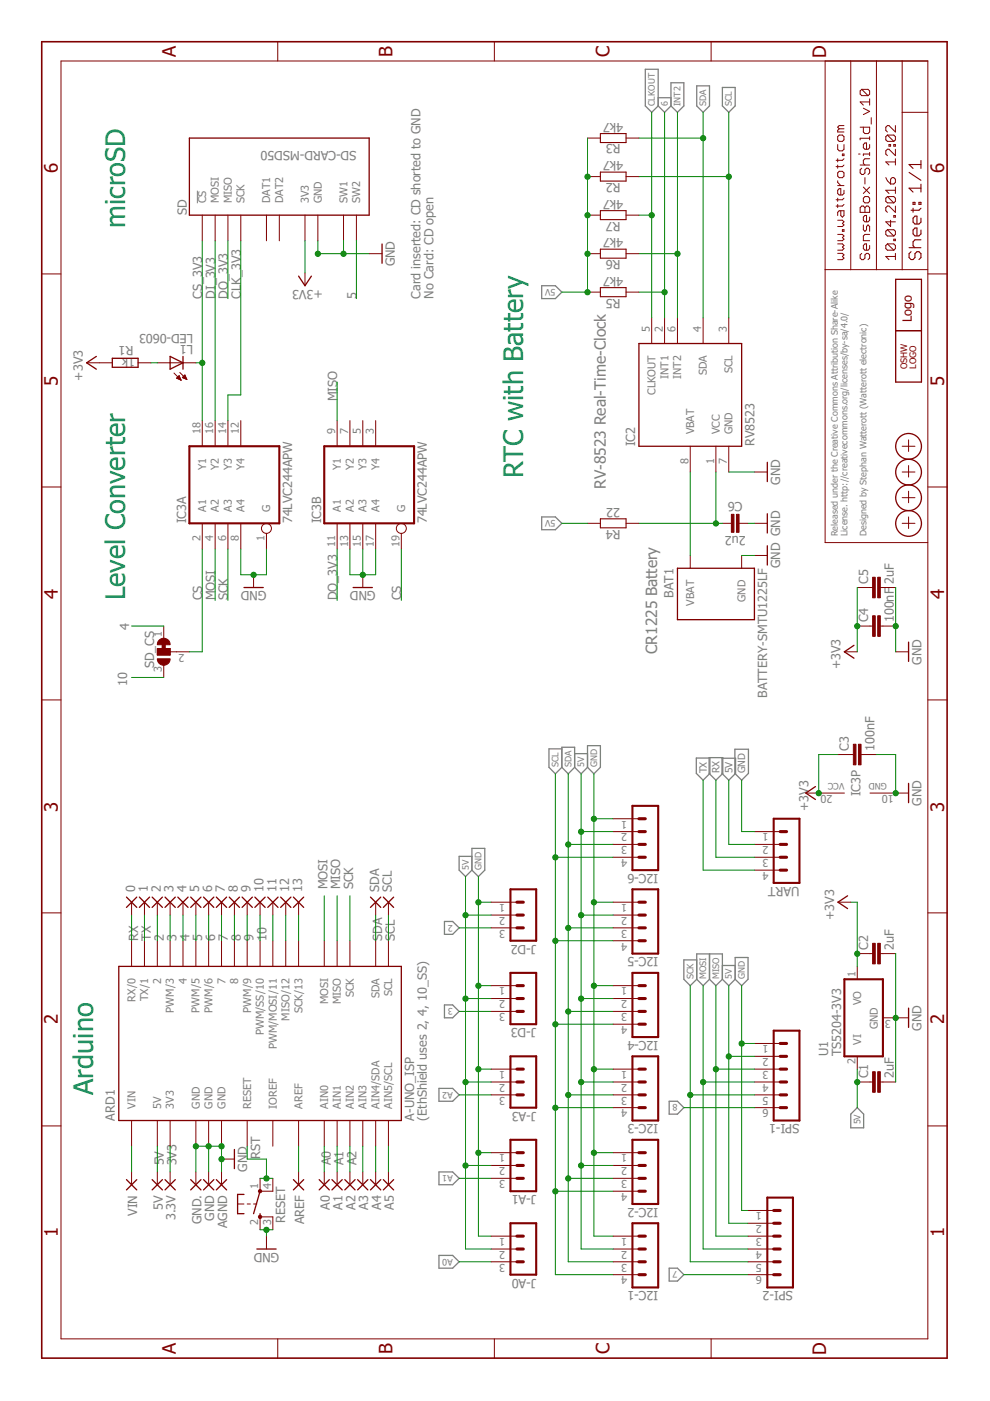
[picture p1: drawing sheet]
<svg xmlns="http://www.w3.org/2000/svg" width="210mm" height="297mm" viewBox="0 0 210 297" stroke-linecap="round" stroke-linejoin="round" font-family="sans-serif">
<path d="M41.8 40.4v2.7" fill="none" stroke="#808080" stroke-width=".21"/>
<g fill="none" stroke="#808080" stroke-width=".28">
<path d="M136.8 14.7h2.8v7.8l-1.4 1.3-1.4-1.3zM142.3 17.5h2.7v5l-1.4 1.3-1.3-1.3zM147.7 18.2h2.7v4.3l-1.3 1.3-1.4-1.3zM153.2 18.5h2.7v4l-1.4 1.3-1.3-1.3zM139.6 22.5l1.3 1.3 1.4-1.3M139.6 20.7h2.7M114.9 60.6h2.9l1.3 1.3-1.3 1.4h-2.9zM114.9 109.6h2.9l1.3 1.4-1.3 1.3h-2.9zM119.1 158.8h-2.7v3.9l1.4 1.4 1.3-1.4M121.8 159.8h2.8M124.6 158.1h2.7v4.6l-1.4 1.4-1.3-1.4zM155.8 158.9h2.9v5.1l-1.5 1.4-1.4-1.4z"/>
<path d="M100.1 179.9h2.7v4.6l-1.4 1.3-1.3-1.3zM119.1 162.7v-4.3h2.7v4.3M119.1 162.7l1.4 1.4 1.3-1.4M121.8 162.7l1.4 1.4 1.4-1.4M147.6 160.7h2.9v3.3l-1.4 1.4-1.5-1.4zM150.3 160.6h2.9v3.4l-1.4 1.4-1.5-1.4zM153.1 160.8h2.9v3.2l-1.5 1.4-1.4-1.4zM94.2 195.4h1.8l1.3 1.3-1.3 1.4h-1.8zM100.1 181.6h-2.8v2.9l1.4 1.3 1.4-1.3M94.2 213.1h1.8l1.3 1.3-1.3 1.4h-1.8zM147.7 207.6v-5.4h5.5v5.4M147.7 207.6l1.4 1.4 1.3-1.4"/>
<path d="M147.7 203.5h-2.7v4.1l1.3 1.4 1.4-1.4M150.4 202.2v5.4M150.4 207.6l1.4 1.4 1.4-1.4M153.2 207.6l1.3 1.4 1.4-1.4M153.2 204.7h2.7M155.9 203h2.7v4.6l-1.4 1.4-1.3-1.4zM93.1 230.8h2.9l1.3 1.3-1.3 1.4h-2.9zM141.9 233.5h1.7l1.4 1.3-1.4 1.4h-1.7zM181.8 234.8l1.3 1.4v2.9h-2.7v-2.9zM93.1 248.5h2.9l1.3 1.3-1.3 1.4h-2.9zM93.1 266.2h2.9l1.3 1.3-1.3 1.4h-2.9zM141.9 268.9h1.7l1.4 1.4-1.4 1.3h-1.7z"/>
</g>
<path d="M34.7 136v2.2" fill="none" stroke="#800000" stroke-width=".89"/>
<g fill="none" stroke="#800000" stroke-width=".44">
<path d="M40.2 94.6h19v16.4h-19zM68.7 94.6h19.1v16.4h-19.1zM134.1 170.9h5.5v13.6h-5.5zM164 173.6h5.5v13.6h-5.5zM108.2 188.6h5.5v10.9h-5.5zM134.1 188.6h5.5v13.6h-5.5zM108.2 206.3h5.5v10.8h-5.5zM134.1 206.3h5.5v13.6h-5.5zM164 218.5h5.5v19.1h-5.5zM179 207.6h8.2v16.4h-8.2zM108.2 224h5.5v10.8h-5.5zM134.1 224h5.5v13.6h-5.5z"/>
<path d="M108.2 259.4h5.5v10.9h-5.5zM108.2 241.7h5.5v10.9h-5.5zM134.1 259.4h5.5v13.6h-5.5zM134.1 241.7h5.5v13.6h-5.5zM162.7 253.9h5.4v19.1h-5.4z"/>
</g>
<g fill="none" stroke="#800000" stroke-width=".21">
<path d="M12.9 12.9h183.8v271h-183.8zM58.9 8.8v4.1M104.8 8.8v4.1M150.8 8.8v4.1M174.9 12.9v102.1h21.8M180.4 12.9v44.3M182.7 18.9l-.3 .4v.7l.3 .3h1.3M182.7 18.9h1.3l.4 .4v.7l-.4 .3M182.7 18.9l1.3 1.4M185.8 12.9v44.3M191.3 12.9v44.3M124.6 37.4h2.7"/>
<path d="M124.6 29.3h2.7M132.7 37.4h2.8M132.7 29.3h2.8M177.6 30.6v1l.3 .4h.7l.3-.4v-1M177.6 33.7v.6M177.6 35v.7M177.6 38.3v.4l.7 .6M177.6 39.3h1.3M177.9 28.6h.7l.3 .4v.7l-.3 .3h-.7l-.3-.3v-.7zM177.9 36.3h.7l.3 .4v.6l-.3 .4h-.7l-.3-.4v-.6zM177.9 27.3l-.3 .3v.4h1.3M177.9 27.3h1"/>
<path d="M178.6 32.7h.3v.3h-.3zM178.9 26.6h-1l-.3 .4 .3 .3M178.9 35l-.3 .3h-1.3M178.9 33.7l-.3 .3h-1.3M182 32.7h.4M182.4 27h2v1l-.4 .3h-.6l-.4-.3v-1M182.4 35h2M182.7 35.7l-.3 .3v.7l.3 .3h.3l.4-.3v-.7l.3-.3h.3l.4 .3v.7l-.4 .3M183 39.7l1.4 1.3M183 22.9l1.4 .7-1.4 .7M183.4 37.7v1.3M184.4 29.3h-2v.4"/>
<path d="M184.4 21v1.3M184.4 29v.7M184.4 30.6v.7l-.4 .3h-.6l-.4-.3v-.7l.4-.3h.3v1.3M184.4 32.3v.7M184.4 32.7h-1.4v.3M184.4 33.7h-1l-.4 .3v.7l.4 .3M184.4 39.7l-1.4 1.3M184.4 21.6h-2l.6 .7M184.7 25v1.3M187.8 37.7l.4 .6 .6 .7M188.2 28.6h1.3l.3 .4v.7l-.3 .3M188.2 28.6l-.4 .4v.7l.4 .3h1.3"/>
<path d="M188.2 28.6l1.3 1.4M188.5 30.6h.3v.4h-.3zM188.8 38l.4-.3h.3l.3 .3v.7l-.3 .3h-.7zM189.5 30.6h.3v.4h-.3zM189.8 31.6v1.4l-1.3-1.4h-.3l-.4 .4v.7l.4 .3M189.8 26.6v1.4l-1.3-1.4h-.3l-.4 .4v.6l.4 .4M189.8 33.7v1.3M189.8 39.7v1.3M189.8 34.3h-2l.7 .7M191.3 23.8h5.4M8.8 58.1h4.1M42.9 45.6v5.5"/>
<path d="M45.6 45.6v5.5M48.3 45.6v5.5M51.1 45.6v5.5M56.5 45.6v5.5M59.2 45.6v5.5M64.7 45.6v5.5M64.7 57.9v2.7M67.4 45.6v5.5M72.8 45.6v5.5M75.6 45.6v5.5M78.3 53.8h2.7M124.6 53.8h2.7"/>
<path d="M124.6 45.6h2.7M132.7 53.8h2.8M132.7 45.6h2.8M174.9 57.2h21.8M177.6 53.7h1l.3 .3-.3 .4 .3 .3-.3 .4h-1M177.6 51.7h1l.3 .3-.3 .4 .3 .3-.3 .3h-1M177.6 49.7h1l.3 .3-.3 .4 .3 .3-.3 .3h-1M177.6 46.7h1l.3 .3-.3 .4 .3 .3-.3 .3h-1M177.6 42v.7M177.6 43.3v.7M178.3 44.7v1l.3 .3 .3-.3v-1h-1l-.3 .3v.7M178.6 48.7h.3v.3h-.3z"/>
<path d="M178.9 43.3l-.3 .4h-1.3M178.9 40.3v.7l-.3 .3h-.7l-.3-.3v-.7l.3-.3h.4v1.3M178.9 42l-.3 .4h-1.3M182.4 44l.3-.3h.3l.4 .3 .3-.3h.3l.4 .3v1h-2zM182.7 53.7l-.3 .3v.7l.3 .4h.3l.4-.4v-.7l.3-.3h.3l.4 .3v.7l-.4 .4M183 42l.4-.3h.6l.4 .3v.7l-.4 .3h-.6l-.4-.3zM183 47.7v1l.4 .3 .3-.3v-.7l.3-.3 .4 .3v1M183.4 44v1M184.4 46v.7l-.4 .3h-.6l-.4-.3v-.7l.4-.3h.3v1.3M184.4 52v.7l-.4 .3h-.6l-.4-.3v-.7l.4-.3h.3v1.3M184.4 49.7h-1l-.4 .3v1h1.4M188.2 51.7l-.4 .3v.7l.4 .3h1.3"/>
<path d="M188.2 51.7h1.3l.3 .3v.7l-.3 .3M188.2 41.7h1.3l.3 .3v.7l-.3 .3M188.2 48.7h1.3l.3 .3v.7l-.3 .3M188.2 41.7l-.4 .3v.7l.4 .3h1.3M188.2 48.7l-.4 .3v.7l.4 .3h1.3M188.2 51.7l1.3 1.3M188.2 48.7l1.3 1.3M188.2 41.7l1.3 1.3M188.8 46.7v1.3l-1-1h2M189.5 50.7h.3v.3h-.3zM189.5 45.7h.3v.3h-.3zM189.8 43.7v1.3l-1.3-1.3h-.3l-.4 .3v.7l.4 .3"/>
<path d="M189.8 54.4h-2l.7 .7M189.8 53.7v1.4M189.8 40.3h-2l.7 .7M196.7 58.1h4.1M18.4 76.9h5.4M29.3 76.9h2.7M33.4 76.9h8.1M36.9 79.1l1.5 1.5M37.7 79.9v.4M37.9 79.8v.6M38 79.7v.7M38.1 79l1.5 1.5"/>
<path d="M38.1 80v.5M38.8 79.9v.2M38.9 79.8v.4M39.1 79.7v.5M39.2 79.5v.8M39.2 79.5l.4 1-.9-.4zM39.3 79.7v.6M124.6 61.9h2.7M132.7 61.9h2.8M138.2 67.4v5.4M140.9 67.4v5.4M143.6 67.4v5.4"/>
<path d="M149.1 67.4v5.4M154.5 67.4v5.4M37.4 80.2l.6-.5 .4 .9zM37.5 80.2h.1M37.6 80v.3M38.2 80.3v.2M38.4 80.6h.1M39.4 80.1v.3M39.6 80.3v.1M42.9 89.2v5.4M45.6 89.2v5.4M48.3 89.2v5.4"/>
<path d="M51.1 89.2v5.4M71.5 89.2v5.4M74.2 89.2v5.4M76.9 89.2v5.4M79.7 89.2v5.4M146.3 94.6v5.5M151.8 94.6v5.5M154.5 94.6v5.5M191.3 94.6h2.7M192.6 93.3v2.4M192.6 98.7v2.5M8.8 103.3h4.1"/>
<path d="M42.9 111v5.4M45.6 111v5.4M48.3 111v5.4M51.1 111v5.4M56.5 113.1v3.3M71.5 111v5.4M74.2 111v5.4M76.9 111v5.4M79.7 111v5.4M85.1 113.1v3.3M124.6 111h2.7M132.7 111h2.8"/>
<path d="M146.3 117.8v2.7M153.2 111h1.9M156.7 111h1.9M157.2 117.8v2.7M160 111h2.7M160 100.1h2.7M160 117.8h2.7M191.3 111h2.7M191.3 105.5h2.7M191.3 100.1h2.7M192.6 104.1v2.5M192.6 109.6v2.5"/>
<path d="M196.7 103.3h4.1M33.4 137.5h2.7v1.4h-2.7zM34.7 132.7v2.8M36.1 138.2h4.1M53.8 121.9v2.7M76.9 121.9v2.7M179 138.2h2.8M181.8 132.7h3.2M181.8 124.6h3.2M186.6 132.7h3.3M186.6 124.6h3.3M189.9 138.2h2.7"/>
<path d="M8.8 148.4h4.1M34.7 140.9v2.7M177.7 160h3.2M182.6 160h3.2M196.7 148.4h4.1M130 173.6h5.5M130 176.3h5.5M130 179h5.5M160 176.3h5.4M160 179h5.4M170.9 168.1h8.1M184.5 168.1h8.1"/>
<path d="M8.8 193.5h4.1M27.9 191.3v2.7M27.9 199.5v5.4M30.6 191.3v2.7M30.6 199.5v5.4M33.4 191.3v2.7M33.4 199.5v5.4M36.1 191.3v2.7M36.1 199.5v5.4M38.8 191.3v2.7M38.8 199.5v5.4M41.5 191.3v2.7"/>
<path d="M41.5 199.5v5.4M44.2 191.3v2.7M44.2 199.5v5.4M47 191.3v2.7M47 199.5v5.4M49.7 191.3v2.7M49.7 199.5v5.4M52.4 191.3v2.7M52.4 199.5v5.4M55.1 191.3v2.7M55.1 199.5v5.4M57.8 191.3v2.7"/>
<path d="M57.8 199.5v5.4M60.6 191.3v2.7M60.6 199.5v5.4M63.3 191.3v2.7M63.3 199.5v5.4M68.7 199.5v5.4M71.5 199.5v5.4M74.2 199.5v5.4M79.7 191.3v2.7M79.7 199.5v5.4M82.4 191.3v2.7M82.4 199.5v5.4"/>
<path d="M104.1 191.3h5.5M104.1 194h5.5M104.1 196.7h5.5M130 191.3h5.5M130 194h5.5M130 196.7h5.5M130 199.5h5.5M130 181.8h5.5M160 181.8h5.4M160 184.5h5.4M177.7 191.3h2.7M196.7 193.5h4.1"/>
<path d="M104.1 209h5.5M104.1 211.7h5.5M104.1 214.4h5.5M130 209h5.5M130 211.7h5.5M130 214.4h5.5M130 217.1h5.5M181.8 204.9v2.7M181.8 202.2h3.2M186.6 202.2h3.3M187.2 215.8h5.4M8.8 238.7h4.1"/>
<path d="M27.9 237.6v5.4M33.4 237.6v5.4M36.1 237.6v5.4M41.5 237.6v5.4M44.2 237.6v5.4M47 237.6v5.4M52.4 237.6v5.4M57.8 237.6v5.4M63.3 237.6v5.4M68.7 237.6v5.4M71.5 237.6v5.4M74.2 237.6v5.4"/>
<path d="M76.9 237.6v5.4M79.7 237.6v5.4M82.4 237.6v5.4M104.1 229.4h5.5M104.1 226.7h5.5M104.1 232.1h5.5M130 229.4h5.5M130 226.7h5.5M130 232.1h5.5M130 234.8h5.5M160 229.4h5.4M160 226.7h5.4"/>
<path d="M160 232.1h5.4M160 234.8h5.4M160 221.2h5.4M160 224h5.4M181.8 224v2.7M181.8 229.4h3.2M186.6 229.4h3.3M196.7 238.7h4.1M27.9 248.5v2.7M33.4 248.5v2.7M36.1 248.5v2.7M41.5 248.5v2.7"/>
<path d="M44.2 248.5v2.7M47 248.5v2.7M47 245.7h2.7M50.4 255.3h1.3M52.4 255.3h.7M53.8 255.3h.7M55.1 249.8v2.8h2.7v-2.8M63.3 248.5v2.7M68.7 248.5v2.7M71.5 248.5v2.7M74.2 248.5v2.7M76.9 248.5v2.7"/>
<path d="M79.7 248.5v2.7M82.4 248.5v2.7M104.1 244.4h5.5M104.1 247.1h5.5M104.1 249.8h5.5M130 252.6h5.5M130 244.4h5.5M130 247.1h5.5M130 249.8h5.5M158.6 256.6h5.4M158.6 259.4h5.4M55.1 260.7v-2.7h2.7v2.7"/>
<path d="M56.5 262.1v2.7M104.1 262.1h5.5M104.1 264.8h5.5M104.1 267.5h5.5M130 262.1h5.5M130 264.8h5.5M130 267.5h5.5M130 270.3h5.5M158.6 262.1h5.4M158.6 264.8h5.4M158.6 267.5h5.4M158.6 270.3h5.4"/>
<path d="M58.9 283.9v4.1M104.8 283.9v4.1M150.8 283.9v4.1"/>
<circle cx="56.5" cy="112" r="1.06"/>
<circle cx="85.1" cy="112" r="1.06"/>
</g>
<g fill="none" stroke="#800000" stroke-width=".28">
<path d="M40.2 29.3h38.1v16.3h-38.1zM63.3 58.5l1.4 2.1 1.3-2.1M81 51.7v4.1M189.9 59.2h5.5v21.8h-5.5zM20.4 75.6l-2 1.3 2 1.4M23.8 76h5.5v1.9h-5.5zM36.1 75.6l2.7 1.3-2.7 1.4zM38.8 75.6v2.7M135.5 72.8h21.7v21.8h-21.7zM189.9 70.1h5.5M162.7 98v4.1M162.7 108.9v4.1"/>
<path d="M162.7 115.7v4.1M51.7 124.6h4.1M74.9 124.6h4.1M143.6 120.5h16.4v10.9h-16.4zM181.1 136.8l-2.1 1.4 2.1 1.4M192.6 136.1v4.1M172.9 166.8l-2 1.3 2 1.4M192.6 166.1v4.1M26.8 190.2l2.2 2.2M29 190.2l-2.2 2.2M29.5 190.2l2.2 2.2M31.7 190.2l-2.2 2.2"/>
<path d="M32.3 190.2l2.1 2.2M34.4 190.2l-2.1 2.2M35 190.2l2.2 2.2M37.2 190.2l-2.2 2.2M37.7 190.2l2.2 2.2M39.9 190.2l-2.2 2.2M40.4 190.2l2.2 2.2M42.6 190.2l-2.2 2.2M43.2 190.2l2.1 2.2M45.3 190.2l-2.1 2.2M45.9 190.2l2.1 2.2M48 190.2l-2.1 2.2"/>
<path d="M48.6 190.2l2.2 2.2M50.8 190.2l-2.2 2.2M51.3 190.2l2.2 2.2M53.5 190.2l-2.2 2.2M54 190.2l2.2 2.2M56.2 190.2l-2.2 2.2M56.8 190.2l2.1 2.2M58.9 190.2l-2.1 2.2M59.5 190.2l2.2 2.2M61.7 190.2l-2.2 2.2M62.2 190.2l2.2 2.2M64.4 190.2l-2.2 2.2"/>
<path d="M78.5 190.2l2.2 2.2M80.7 190.2l-2.2 2.2M81.3 190.2l2.2 2.2M83.5 190.2l-2.2 2.2M179.7 189.9l-2 1.4 2 1.3M25.2 204.9h59.9v32.7h-59.9zM192.6 213.7v4.1M26.8 250.1l2.2 2.2M29 250.1l-2.2 2.2M32.3 250.1l2.1 2.2M34.4 250.1l-2.1 2.2M35 250.1l2.2 2.2"/>
<path d="M37.2 250.1l-2.2 2.2M40.4 250.1l2.2 2.2M42.6 250.1l-2.2 2.2M43.2 250.1l2.1 2.2M45.3 250.1l-2.1 2.2M45.9 250.1l2.1 2.2M48 250.1l-2.1 2.2M49.7 243.7v4.1M51.7 253.2h-1.3v4.1h1.3M55.1 257.3v.7M55.1 252.6l-1.3 4.7M62.2 250.1l2.2 2.2"/>
<path d="M64.4 250.1l-2.2 2.2M67.7 250.1l2.1 2.2M69.8 250.1l-2.1 2.2M70.4 250.1l2.2 2.2M72.6 250.1l-2.2 2.2M73.1 250.1l2.2 2.2M75.3 250.1l-2.2 2.2M75.8 250.1l2.2 2.2M78 250.1l-2.2 2.2M78.5 250.1l2.2 2.2M80.7 250.1l-2.2 2.2M81.3 250.1l2.2 2.2"/>
<path d="M83.5 250.1l-2.2 2.2M54.5 264.8h4"/>
<circle cx="192.6" cy="94.6" r="2.73"/>
<circle cx="192.6" cy="100.1" r="2.73"/>
<circle cx="192.6" cy="111" r="2.73"/>
<circle cx="192.6" cy="105.5" r="2.73"/>
</g>
<g fill="#800000" stroke="#800000" stroke-width=".21">
<path d="M186.1 227.2h.5v4.4h-.5z"/>
<path d="M185 227.2h.6v4.4h-.6z"/>
<path d="M186.1 200h.5v4.4h-.5z"/>
<path d="M185 200h.6v4.4h-.6z"/>
<path d="M186.1 130.6h.5v4.3h-.5z"/>
<path d="M185 130.6h.6v4.3h-.6z"/>
<path d="M186.1 122.4h.5v4.3h-.5z"/>
<path d="M185 122.4h.6v4.3h-.6z"/>
<path d="M182 157.8h.6v4.4h-.6z"/>
<path d="M180.9 157.8h.6v4.4h-.6z"/>
<path d="M33.4 137.5h2.7v1.4h-2.7z"/>
<path d="M156.1 109.1h.6v3.8h-.6z"/>
<path d="M155.1 109.1h.5v3.8h-.5z"/>
</g>
<g fill="#800000" stroke="#800000" stroke-width=".21">
<path d="M33.4 139.7h2.7a1.35 1.35 0 0 1-1.4 1.4 1.35 1.35 0 0 1-1.3-1.4z" fill-rule="evenodd"/>
<path d="M33.7 135.7a1.37 1.37 0 0 1 1.5-.3 1.37 1.37 0 0 1 .9 1.3h-2.7v-.5z" fill-rule="evenodd"/>
<circle cx="55.1" cy="252.5" r=".35"/>
<circle cx="55.1" cy="258" r=".36"/>
</g>
<path d="M8.8 8.8h192v279.2h-192z" fill="none" stroke="#800000" stroke-width=".34"/>
<g fill="none" stroke="#800000" stroke-width=".23">
<path d="M127.3 36.5h5.4v1.9h-5.4zM127.3 28.3h5.4v1.9h-5.4zM192.7 36.6l2.6 1.6M195.3 39.9h-2.6l.9 .8M195.3 34v1.7M195.3 39.1v1.6M195.3 34.9h-2.6l.9 .8M127.3 44.7h5.4v1.9h-5.4zM127.3 52.8h5.4v1.9h-5.4zM192.7 52.5h2.6M193.2 53.4l-.5 .4v.8l.5 .4h.4l.4-.4v-.8l.4-.4h.4l.5 .4v.8l-.5 .4M193.6 42.9h.4v.4h-.4z"/>
<path d="M193.6 44.2v.8M194.8 42.9h.5v.4h-.5zM195.3 46.2v.9l-.5 .4h-.8l-.4-.4v-.9l.4-.4h.4v1.7M195.3 48.8v.8l-.5 .4h-.8l-.4-.4v-.8l.4-.5h.4v1.7M195.3 50.8h-1.3l-.4 .5v.8l.4 .4M195.3 44.2l-.5 .4h-1.6M127.3 61h5.4v1.9h-5.4zM127.3 110h5.4v1.9h-5.4z"/>
</g>
<g fill="none" stroke="#800000" stroke-width=".66">
<path d="M135.5 179h1.3M135.5 176.3h1.3M135.5 173.6h1.3M165.4 179h1.4M165.4 176.3h1.4M109.6 196.7h1.4M109.6 194h1.4M109.6 191.3h1.4M135.5 196.7h1.3M135.5 194h1.3M135.5 191.3h1.3M135.5 199.5h1.3"/>
<path d="M135.5 181.8h1.3M165.4 181.8h1.4M165.4 184.5h1.4M109.6 214.4h1.4M109.6 211.7h1.4M109.6 209h1.4M135.5 214.4h1.3M135.5 211.7h1.3M135.5 209h1.3M135.5 217.1h1.3M109.6 232.1h1.4M109.6 229.4h1.4"/>
<path d="M109.6 226.7h1.4M135.5 232.1h1.3M135.5 229.4h1.3M135.5 226.7h1.3M135.5 234.8h1.3M165.4 232.1h1.4M165.4 229.4h1.4M165.4 226.7h1.4M165.4 234.8h1.4M165.4 224h1.4M165.4 221.2h1.4M109.6 249.8h1.4"/>
<path d="M109.6 247.1h1.4M109.6 244.4h1.4M135.5 249.8h1.3M135.5 247.1h1.3M135.5 244.4h1.3M135.5 252.6h1.3M164 259.4h1.4M164 256.6h1.4M109.6 267.5h1.4M109.6 264.8h1.4M109.6 262.1h1.4M135.5 267.5h1.3"/>
<path d="M135.5 264.8h1.3M135.5 262.1h1.3M135.5 270.3h1.3M164 267.5h1.4M164 264.8h1.4M164 262.1h1.4M164 270.3h1.4"/>
</g>
<g fill="none" stroke="#008000" stroke-width=".21">
<path d="M124.6 29.3v32.6h-5.5M135.5 29.3h13.6M135.5 37.4h19M138.2 23.8v43.6M140.9 23.8v43.6M143.6 23.8v43.6M149.1 23.8v43.6M154.5 23.8v43.6M42.9 51.1v38.1M45.6 51.1v38.1M48.3 51.1v12.2M51.1 51.1v32.6h-2.8v5.5"/>
<path d="M64.7 51.1v6.8M67.4 51.1v2.7h10.9M72.8 51.1v2.7M75.6 51.1v12.2M135.5 53.8h8.1M135.5 45.6h2.7M32 76.9h1.4M41.5 76.9h1.4M135.5 61.9h5.4M71.5 81v8.2M42.9 116.4v21.8h-2.7M45.6 116.4v10.9"/>
<path d="M48.3 116.4v10.9M51.1 116.4v5.5h5.4v-5.5M71.5 116.4v10.9M74.2 116.4v5.5h5.5v-5.5M76.9 116.4v5.5M85.1 116.4v10.9M119.1 111h5.5M135.5 111h17.7M146.3 100.1v17.7M151.8 100.1v10.9M154.5 100.1h5.5M157.2 117.8h2.8"/>
<path d="M158.6 111h1.4M27.9 132.7h6.8M181.8 124.6v13.6M189.9 124.6v13.6M27.9 143.6h6.8M177.7 160h-4.1v8.1M185.8 160h4.1v8.1M117.8 164.1v106.2h12.2M120.5 179h9.5M120.5 164.1v103.4h9.5M123.2 176.3h6.8M123.2 164.1v100.7h6.8"/>
<path d="M125.9 164.1v98h4.1M125.9 173.6h4.1M149.1 165.4v19.1h10.9M151.8 165.4v16.4h8.2M154.5 165.4v13.6h5.5M157.2 165.4v10.9h2.8M27.9 194v5.5M30.6 194v5.5M33.4 194v5.5M36.1 194v5.5M38.8 194v5.5M41.5 194v5.5"/>
<path d="M44.2 194v5.5M47 194v5.5M49.7 194v5.5M52.4 194v5.5M55.1 194v5.5M57.8 194v5.5M60.6 194v5.5M63.3 194v5.5M68.7 189.9v9.6M71.5 189.9v9.6M74.2 189.9v9.6M79.7 194v5.5"/>
<path d="M82.4 194v5.5M97.3 196.7h6.8M98.7 185.8v79h5.4M98.7 194h5.4M101.4 185.8v76.3h2.7M101.4 191.3h2.7M117.8 181.8h12.2M117.8 199.5h12.2M120.5 196.7h9.5M123.2 194h6.8M125.9 191.3h4.1M180.4 191.3h1.4v13.6"/>
<path d="M97.3 214.4h6.8M98.7 211.7h5.4M101.4 209h2.7M117.8 217.1h12.2M120.5 214.4h9.5M123.2 211.7h6.8M125.9 209h4.1M146.3 209v58.5h12.3M149.1 209v55.8h9.5M151.8 209v53.1h6.8M154.5 209v50.4h4.1M157.2 209v47.6h1.4"/>
<path d="M189.9 202.2v27.2M97.3 232.1h6.8M98.7 229.4h5.4M101.4 226.7h2.7M117.8 234.8h12.2M120.5 232.1h9.5M123.2 229.4h6.8M125.9 226.7h4.1M145 234.8h15M146.3 232.1h13.7M149.1 229.4h10.9M151.8 226.7h8.2"/>
<path d="M154.5 224h5.5M157.2 221.2h2.8M181.8 226.7v8.1M27.9 243v5.5M33.4 243v5.5M36.1 243v5.5M41.5 248.5v-5.5h5.5v5.5M44.2 243v5.5M52.4 243v2.7h4.1v4.1M55.1 249.8h2.7M63.3 243v5.5M68.7 243v5.5"/>
<path d="M71.5 243v5.5M74.2 243v5.5M76.9 243v5.5M79.7 243v5.5M82.4 243v5.5M97.3 249.8h6.8M98.7 247.1h5.4M101.4 244.4h2.7M117.8 252.6h12.2M120.5 249.8h9.5M123.2 247.1h6.8M125.9 244.4h4.1"/>
<path d="M55.1 260.7h2.7M56.5 260.7v1.4M97.3 267.5h6.8M145 270.3h13.6"/>
</g>
<g fill="#008000" stroke="#008000" stroke-width=".21">
<circle cx="189.9" cy="215.8" r=".55"/>
<circle cx="189.9" cy="132.8" r=".55"/>
<circle cx="189.9" cy="168.2" r=".55"/>
<circle cx="44.2" cy="243" r=".55"/>
<circle cx="41.5" cy="243" r=".55"/>
<circle cx="47" cy="243" r=".55"/>
<circle cx="47" cy="245.8" r=".55"/>
<circle cx="56.5" cy="260.8" r=".55"/>
<circle cx="72.8" cy="53.8" r=".55"/>
<circle cx="67.4" cy="53.8" r=".55"/>
<circle cx="53.8" cy="121.9" r=".55"/>
<circle cx="76.9" cy="121.9" r=".55"/>
<circle cx="101.4" cy="244.4" r=".55"/>
<circle cx="101.4" cy="226.7" r=".55"/>
<circle cx="101.4" cy="209" r=".55"/>
<circle cx="101.4" cy="191.3" r=".55"/>
<circle cx="125.9" cy="244.4" r=".55"/>
<circle cx="125.9" cy="226.7" r=".55"/>
<circle cx="125.9" cy="209" r=".55"/>
<circle cx="125.9" cy="191.3" r=".55"/>
<circle cx="125.9" cy="173.6" r=".55"/>
<circle cx="157.2" cy="221.3" r=".55"/>
<circle cx="181.8" cy="132.8" r=".55"/>
<circle cx="173.6" cy="168.2" r=".55"/>
<circle cx="181.8" cy="202.2" r=".55"/>
<circle cx="140.9" cy="62" r=".55"/>
<circle cx="181.8" cy="229.4" r=".55"/>
<circle cx="124.6" cy="62" r=".55"/>
<circle cx="124.6" cy="53.8" r=".55"/>
<circle cx="124.6" cy="45.6" r=".55"/>
<circle cx="124.6" cy="37.5" r=".55"/>
<circle cx="98.7" cy="247.1" r=".55"/>
<circle cx="98.7" cy="229.4" r=".55"/>
<circle cx="98.7" cy="211.7" r=".55"/>
<circle cx="98.7" cy="194" r=".55"/>
<circle cx="123.2" cy="247.1" r=".55"/>
<circle cx="123.2" cy="229.4" r=".55"/>
<circle cx="123.2" cy="211.7" r=".55"/>
<circle cx="123.2" cy="194" r=".55"/>
<circle cx="123.2" cy="176.3" r=".55"/>
<circle cx="154.5" cy="224" r=".55"/>
<circle cx="56.5" cy="249.9" r=".55"/>
<circle cx="149.1" cy="29.3" r=".55"/>
<circle cx="120.5" cy="249.9" r=".55"/>
<circle cx="120.5" cy="232.2" r=".55"/>
<circle cx="120.5" cy="214.5" r=".55"/>
<circle cx="120.5" cy="196.7" r=".55"/>
<circle cx="120.5" cy="179" r=".55"/>
<circle cx="154.5" cy="37.5" r=".55"/>
<circle cx="117.8" cy="252.6" r=".55"/>
<circle cx="117.8" cy="234.9" r=".55"/>
<circle cx="117.8" cy="217.2" r=".55"/>
<circle cx="117.8" cy="199.5" r=".55"/>
<circle cx="117.8" cy="181.8" r=".55"/>
<circle cx="151.8" cy="226.7" r=".55"/>
<circle cx="149.1" cy="229.4" r=".55"/>
<circle cx="146.3" cy="232.2" r=".55"/>
<circle cx="42.9" cy="76.9" r=".55"/>
<circle cx="143.6" cy="53.8" r=".55"/>
<circle cx="151.8" cy="111" r=".55"/>
<circle cx="138.2" cy="45.6" r=".55"/>
</g>
<g font-size="5.8" fill="#008080">
<text x="26.5" y="48.3" transform="rotate(-90 26.5 48.3)">microSD</text>
<text x="111" y="101.4" transform="rotate(-90 111 101.4)">RTC with Battery</text>
<text x="26.5" y="127.3" transform="rotate(-90 26.5 127.3)">Level Converter</text>
<text x="19.7" y="232.1" transform="rotate(-90 19.7 232.1)">Arduino</text>
</g>
<g font-size="3.9" fill="#800000">
<text x="37.3" y="12.1" transform="rotate(-90 37.3 12.1)">A</text>
<text x="83.2" y="12.1" transform="rotate(-90 83.2 12.1)">B</text>
<text x="129.2" y="12.1" transform="rotate(-90 129.2 12.1)">C</text>
<text x="175.1" y="12.2" transform="rotate(-90 175.1 12.2)">D</text>
<text x="12.3" y="36.6" transform="rotate(-90 12.3 36.6)">6</text>
<text x="200.2" y="36.6" transform="rotate(-90 200.2 36.6)">6</text>
<text x="12.3" y="81.7" transform="rotate(-90 12.3 81.7)">5</text>
<text x="200.2" y="81.7" transform="rotate(-90 200.2 81.7)">5</text>
<text x="12.3" y="126.9" transform="rotate(-90 12.3 126.9)">4</text>
<text x="200.2" y="126.9" transform="rotate(-90 200.2 126.9)">4</text>
<text x="12.3" y="172.1" transform="rotate(-90 12.3 172.1)">3</text>
<text x="200.2" y="172.1" transform="rotate(-90 200.2 172.1)">3</text>
<text x="12.3" y="217.2" transform="rotate(-90 12.3 217.2)">2</text>
<text x="200.2" y="217.2" transform="rotate(-90 200.2 217.2)">2</text>
<text x="12.3" y="262.4" transform="rotate(-90 12.3 262.4)">1</text>
<text x="200.2" y="262.4" transform="rotate(-90 200.2 262.4)">1</text>
<text x="37.3" y="287.1" transform="rotate(-90 37.3 287.1)">A</text>
<text x="83.2" y="287.1" transform="rotate(-90 83.2 287.1)">B</text>
<text x="129.2" y="287.1" transform="rotate(-90 129.2 287.1)">C</text>
<text x="175.1" y="287.2" transform="rotate(-90 175.1 287.2)">D</text>
</g>
<g font-size="3.3" fill="#808080">
<text x="128.5" y="103.6" transform="rotate(-90 128.5 103.6)">RV-8523 Real-Time-Clock</text>
<text x="139.3" y="138.7" transform="rotate(-90 139.3 138.7)">CR1225 Battery</text>
</g>
<g font-size="2.7" fill="#808080">
<text x="132.1" y="26" transform="rotate(-180 132.1 26)">4k7</text>
<text x="75.6" y="32" transform="rotate(-180 75.6 32)">SD-CARD-MSD50</text>
<text x="131.6" y="30.6" transform="rotate(-180 131.6 30.6)">R3</text>
<text x="132.1" y="34.2" transform="rotate(-180 132.1 34.2)">4k7</text>
<text x="131.6" y="38.8" transform="rotate(-180 131.6 38.8)">R2</text>
<text x="39.6" y="45.6" transform="rotate(-90 39.6 45.6)">SD</text>
<text x="131.6" y="47" transform="rotate(-180 131.6 47)">R7</text>
<text x="132.1" y="42.3" transform="rotate(-180 132.1 42.3)">4k7</text>
<text x="132.1" y="50.5" transform="rotate(-180 132.1 50.5)">4k7</text>
<text x="83.7" y="56.5" transform="rotate(-90 83.7 56.5)">GND</text>
<text x="131.6" y="55.1" transform="rotate(-180 131.6 55.1)">R6</text>
<text x="132.1" y="58.7" transform="rotate(-180 132.1 58.7)">4k7</text>
<text x="42.9" y="63.3" transform="rotate(-90 42.9 63.3)">CS_3V3</text>
<text x="45.6" y="63.3" transform="rotate(-90 45.6 63.3)">DI_3V3</text>
<text x="48.3" y="63.3" transform="rotate(-90 48.3 63.3)">DO_3V3</text>
<text x="51.1" y="63.3" transform="rotate(-90 51.1 63.3)">CLK_3V3</text>
<text x="68.4" y="61.4" transform="rotate(-180 68.4 61.4)">+3V3</text>
<text x="75.6" y="63.3" transform="rotate(-90 75.6 63.3)">5</text>
<text x="89.2" y="63.3" transform="rotate(-90 89.2 63.3)">Card inserted: CD shorted to GND</text>
<text x="91.9" y="63.3" transform="rotate(-90 91.9 63.3)">No Card: CD open</text>
<text x="131.6" y="63.3" transform="rotate(-180 131.6 63.3)">R5</text>
<text x="41" y="70.8" transform="rotate(-180 41 70.8)">LED-0603</text>
<text x="28.3" y="73.4" transform="rotate(-180 28.3 73.4)">R1</text>
<text x="28.7" y="75.8" transform="rotate(-180 28.7 75.8)">1k</text>
<text x="41" y="73.1" transform="rotate(-180 41 73.1)">L1</text>
<text x="17.6" y="80.7" transform="rotate(-90 17.6 80.7)">+3V3</text>
<text x="71.5" y="85.1" transform="rotate(-90 71.5 85.1)">MISO</text>
<text x="134.6" y="94.6" transform="rotate(-90 134.6 94.6)">IC2</text>
<text x="160" y="94.6" transform="rotate(-90 160 94.6)">RV8523</text>
<text x="131.5" y="107.7" transform="rotate(-180 131.5 107.7)">22</text>
<text x="157.4" y="106.3" transform="rotate(-180 157.4 106.3)">C6</text>
<text x="165.4" y="102.8" transform="rotate(-90 165.4 102.8)">GND</text>
<text x="39.5" y="111" transform="rotate(-90 39.5 111)">IC3A</text>
<text x="61.9" y="111" transform="rotate(-90 61.9 111)">74LVC244APW</text>
<text x="68.1" y="111" transform="rotate(-90 68.1 111)">IC3B</text>
<text x="90.5" y="111" transform="rotate(-90 90.5 111)">74LVC244APW</text>
<text x="131.6" y="112.3" transform="rotate(-180 131.6 112.3)">R4</text>
<text x="158.1" y="113.7" transform="rotate(-180 158.1 113.7)">2u2</text>
<text x="56.5" y="125.4" transform="rotate(-180 56.5 125.4)">GND</text>
<text x="79.6" y="125.4" transform="rotate(-180 79.6 125.4)">GND</text>
<text x="165.4" y="120.5" transform="rotate(-90 165.4 120.5)">GND GND</text>
<text x="184.1" y="123.8" transform="rotate(-90 184.1 123.8)">C5</text>
<text x="189.5" y="123.8" transform="rotate(-90 189.5 123.8)">2uF</text>
<text x="42.9" y="127.3" transform="rotate(-90 42.9 127.3)">CS</text>
<text x="45.6" y="127.3" transform="rotate(-90 45.6 127.3)">MOSI</text>
<text x="48.3" y="127.3" transform="rotate(-90 48.3 127.3)">SCK</text>
<text x="71.5" y="127.3" transform="rotate(-90 71.5 127.3)">DO_3V3</text>
<text x="85.1" y="127.3" transform="rotate(-90 85.1 127.3)">CS</text>
<text x="142.8" y="126.7" transform="rotate(-90 142.8 126.7)">BAT1</text>
<text x="184.1" y="131.9" transform="rotate(-90 184.1 131.9)">C4</text>
<text x="189.5" y="131.9" transform="rotate(-90 189.5 131.9)">100nF</text>
<text x="27.4" y="133.7" transform="rotate(-90 27.4 133.7)">4</text>
<text x="32.7" y="141.7" transform="rotate(-90 32.7 141.7)">SD_CS</text>
<text x="178.2" y="141.9" transform="rotate(-90 178.2 141.9)">+3V3</text>
<text x="195.4" y="140.9" transform="rotate(-90 195.4 140.9)">GND</text>
<text x="27" y="145.5" transform="rotate(-90 27 145.5)">10</text>
<text x="162.7" y="148" transform="rotate(-90 162.7 148)">BAT ERY-SMTU1225LF</text>
<text x="180" y="159.2" transform="rotate(-90 180 159.2)">C3</text>
<text x="185.4" y="159.2" transform="rotate(-90 185.4 159.2)">100nF</text>
<text x="171.4" y="171.9" transform="rotate(-90 171.4 171.9)">+3V3</text>
<text x="182.4" y="168.8" transform="rotate(-90 182.4 168.8)">IC3P</text>
<text x="195.4" y="170.9" transform="rotate(-90 195.4 170.9)">GND</text>
<text x="139.5" y="185.3" transform="rotate(-180 139.5 185.3)">I2C-6</text>
<text x="28.6" y="189.1" transform="rotate(-90 28.6 189.1)">0</text>
<text x="31.4" y="189.1" transform="rotate(-90 31.4 189.1)">1</text>
<text x="34.1" y="189.1" transform="rotate(-90 34.1 189.1)">2</text>
<text x="36.8" y="189.1" transform="rotate(-90 36.8 189.1)">3</text>
<text x="39.5" y="189.1" transform="rotate(-90 39.5 189.1)">4</text>
<text x="42.3" y="189.1" transform="rotate(-90 42.3 189.1)">5</text>
<text x="45" y="189.1" transform="rotate(-90 45 189.1)">6</text>
<text x="47.7" y="189.1" transform="rotate(-90 47.7 189.1)">7</text>
<text x="50.4" y="189.1" transform="rotate(-90 50.4 189.1)">8</text>
<text x="53.1" y="189.1" transform="rotate(-90 53.1 189.1)">9</text>
<text x="55.9" y="189.1" transform="rotate(-90 55.9 189.1)">10</text>
<text x="58.6" y="189.1" transform="rotate(-90 58.6 189.1)">11</text>
<text x="61.3" y="189.1" transform="rotate(-90 61.3 189.1)">12</text>
<text x="64" y="189.1" transform="rotate(-90 64 189.1)">13</text>
<text x="69.4" y="188.6" transform="rotate(-90 69.4 188.6)">MOSI</text>
<text x="72.2" y="188.6" transform="rotate(-90 72.2 188.6)">MISO</text>
<text x="74.9" y="188.6" transform="rotate(-90 74.9 188.6)">SCK</text>
<text x="80.4" y="189.1" transform="rotate(-90 80.4 189.1)">SDA</text>
<text x="83.1" y="189.1" transform="rotate(-90 83.1 189.1)">SCL</text>
<text x="169.5" y="188" transform="rotate(-180 169.5 188)">UART</text>
<text x="176.8" y="195" transform="rotate(-90 176.8 195)">+3V3</text>
<text x="29.3" y="199.5" transform="rotate(-90 29.3 199.5)">RX</text>
<text x="32" y="199.5" transform="rotate(-90 32 199.5)">TX</text>
<text x="34.7" y="199.5" transform="rotate(-90 34.7 199.5)">2</text>
<text x="37.4" y="199.5" transform="rotate(-90 37.4 199.5)">3</text>
<text x="40.2" y="199.5" transform="rotate(-90 40.2 199.5)">4</text>
<text x="42.9" y="199.5" transform="rotate(-90 42.9 199.5)">5</text>
<text x="45.6" y="199.5" transform="rotate(-90 45.6 199.5)">6</text>
<text x="48.3" y="199.5" transform="rotate(-90 48.3 199.5)">7</text>
<text x="51.1" y="199.5" transform="rotate(-90 51.1 199.5)">8</text>
<text x="53.8" y="199.5" transform="rotate(-90 53.8 199.5)">9</text>
<text x="56.5" y="199.5" transform="rotate(-90 56.5 199.5)">10</text>
<text x="81" y="199.5" transform="rotate(-90 81 199.5)">SDA</text>
<text x="83.7" y="199.5" transform="rotate(-90 83.7 199.5)">SCL</text>
<text x="113.7" y="200.3" transform="rotate(-180 113.7 200.3)">J-D2</text>
<text x="139.5" y="203" transform="rotate(-180 139.5 203)">I2C-5</text>
<text x="184.1" y="201.4" transform="rotate(-90 184.1 201.4)">C2</text>
<text x="189.5" y="201.4" transform="rotate(-90 189.5 201.4)">2uF</text>
<text x="113.7" y="218" transform="rotate(-180 113.7 218)">J-D3</text>
<text x="139.5" y="220.7" transform="rotate(-180 139.5 220.7)">I2C-4</text>
<text x="195.4" y="218.5" transform="rotate(-90 195.4 218.5)">GND</text>
<text x="175.6" y="224" transform="rotate(-90 175.6 224)">U1</text>
<text x="178.3" y="224" transform="rotate(-90 178.3 224)">TS5204-3V3</text>
<text x="184.1" y="228.6" transform="rotate(-90 184.1 228.6)">C1</text>
<text x="189.5" y="228.6" transform="rotate(-90 189.5 228.6)">2uF</text>
<text x="24.4" y="237.6" transform="rotate(-90 24.4 237.6)">ARD1</text>
<text x="87.8" y="237.6" transform="rotate(-90 87.8 237.6)">A-UNO_ISP</text>
<text x="90.5" y="237.6" transform="rotate(-90 90.5 237.6)">(EthShield uses 2, 4, 10_SS)</text>
<text x="113.7" y="235.7" transform="rotate(-180 113.7 235.7)">J-A3</text>
<text x="139.5" y="238.4" transform="rotate(-180 139.5 238.4)">I2C-3</text>
<text x="169.5" y="238.4" transform="rotate(-180 169.5 238.4)">SPI-1</text>
<text x="55.1" y="245.7" transform="rotate(-90 55.1 245.7)">RST</text>
<text x="34.7" y="247.1" transform="rotate(-90 34.7 247.1)">5V</text>
<text x="37.4" y="247.1" transform="rotate(-90 37.4 247.1)">3V3</text>
<text x="52.4" y="248.5" transform="rotate(-90 52.4 248.5)">GND</text>
<text x="70.1" y="247.1" transform="rotate(-90 70.1 247.1)">A0</text>
<text x="72.8" y="247.1" transform="rotate(-90 72.8 247.1)">A1</text>
<text x="75.6" y="247.1" transform="rotate(-90 75.6 247.1)">A2</text>
<text x="29.1" y="257.8" transform="rotate(-90 29.1 257.8)">VIN</text>
<text x="34.5" y="256.4" transform="rotate(-90 34.5 256.4)">5V</text>
<text x="69.9" y="256.4" transform="rotate(-90 69.9 256.4)">A0</text>
<text x="72.6" y="256.4" transform="rotate(-90 72.6 256.4)">A1</text>
<text x="75.4" y="256.4" transform="rotate(-90 75.4 256.4)">A2</text>
<text x="78.1" y="256.4" transform="rotate(-90 78.1 256.4)">A3</text>
<text x="80.8" y="256.4" transform="rotate(-90 80.8 256.4)">A4</text>
<text x="83.5" y="256.4" transform="rotate(-90 83.5 256.4)">A5</text>
<text x="113.7" y="253.4" transform="rotate(-180 113.7 253.4)">J-A1</text>
<text x="139.5" y="256.1" transform="rotate(-180 139.5 256.1)">I2C-2</text>
<text x="37.2" y="258.7" transform="rotate(-90 37.2 258.7)">3.3V</text>
<text x="42.7" y="259.6" transform="rotate(-90 42.7 259.6)">GND.</text>
<text x="45.4" y="258.8" transform="rotate(-90 45.4 258.8)">GND</text>
<text x="48.1" y="260.4" transform="rotate(-90 48.1 260.4)">AGND</text>
<text x="60.4" y="259.4" transform="rotate(-90 60.4 259.4)">RESET</text>
<text x="64.5" y="259.6" transform="rotate(-90 64.5 259.6)">AREF</text>
<text x="59.2" y="265.6" transform="rotate(-180 59.2 265.6)">GND</text>
<text x="113.7" y="271.1" transform="rotate(-180 113.7 271.1)">J-A0</text>
<text x="139.5" y="273.8" transform="rotate(-180 139.5 273.8)">I2C-1</text>
<text x="168.1" y="273.8" transform="rotate(-180 168.1 273.8)">SPI-2</text>
</g>
<text font-size="2.7" fill="#800000" x="193.3" y="68.3" transform="rotate(-90 193.3 68.3)">Logo</text>
<g font-size="2.3" fill="#808080">
<text x="43.7" y="43.1" transform="rotate(-90 43.7 43.1)">CS</text>
<text x="46.4" y="43.1" transform="rotate(-90 46.4 43.1)">MOSI</text>
<text x="49.1" y="43.1" transform="rotate(-90 49.1 43.1)">MISO</text>
<text x="51.9" y="43.1" transform="rotate(-90 51.9 43.1)">SCK</text>
<text x="57.3" y="43.1" transform="rotate(-90 57.3 43.1)">DAT1</text>
<text x="60" y="43.1" transform="rotate(-90 60 43.1)">DAT2</text>
<text x="65.5" y="43.1" transform="rotate(-90 65.5 43.1)">3V3</text>
<text x="68.2" y="43.1" transform="rotate(-90 68.2 43.1)">GND</text>
<text x="73.7" y="43.1" transform="rotate(-90 73.7 43.1)">SW1</text>
<text x="76.4" y="43.1" transform="rotate(-90 76.4 43.1)">SW2</text>
<text x="137.8" y="70.3" transform="rotate(-90 137.8 70.3)">5</text>
<text x="140.5" y="70.3" transform="rotate(-90 140.5 70.3)">2</text>
<text x="143.2" y="70.3" transform="rotate(-90 143.2 70.3)">6</text>
<text x="148.7" y="70.3" transform="rotate(-90 148.7 70.3)">4</text>
<text x="154.1" y="70.3" transform="rotate(-90 154.1 70.3)">3</text>
<text x="139" y="83.7" transform="rotate(-90 139 83.7)">CLKOUT</text>
<text x="141.7" y="80.4" transform="rotate(-90 141.7 80.4)">INT1</text>
<text x="144.4" y="80.4" transform="rotate(-90 144.4 80.4)">INT2</text>
<text x="149.9" y="79.6" transform="rotate(-90 149.9 79.6)">SDA</text>
<text x="155.3" y="79.2" transform="rotate(-90 155.3 79.2)">SCL</text>
<text x="42.5" y="92.1" transform="rotate(-90 42.5 92.1)">18</text>
<text x="45.2" y="92.1" transform="rotate(-90 45.2 92.1)">16</text>
<text x="47.9" y="92.1" transform="rotate(-90 47.9 92.1)">14</text>
<text x="50.7" y="92.1" transform="rotate(-90 50.7 92.1)">12</text>
<text x="71.1" y="92.1" transform="rotate(-90 71.1 92.1)">9</text>
<text x="73.8" y="92.1" transform="rotate(-90 73.8 92.1)">7</text>
<text x="76.5" y="92.1" transform="rotate(-90 76.5 92.1)">5</text>
<text x="79.3" y="92.1" transform="rotate(-90 79.3 92.1)">3</text>
<text x="147.2" y="92.1" transform="rotate(-90 147.2 92.1)">VBAT</text>
<text x="152.6" y="92.1" transform="rotate(-90 152.6 92.1)">VCC</text>
<text x="155.3" y="92.1" transform="rotate(-90 155.3 92.1)">GND</text>
<text x="43.7" y="99.7" transform="rotate(-90 43.7 99.7)">Y1</text>
<text x="46.4" y="99.7" transform="rotate(-90 46.4 99.7)">Y2</text>
<text x="49.1" y="99.7" transform="rotate(-90 49.1 99.7)">Y3</text>
<text x="51.9" y="99.7" transform="rotate(-90 51.9 99.7)">Y4</text>
<text x="72.3" y="99.7" transform="rotate(-90 72.3 99.7)">Y1</text>
<text x="75" y="99.7" transform="rotate(-90 75 99.7)">Y2</text>
<text x="77.7" y="99.7" transform="rotate(-90 77.7 99.7)">Y3</text>
<text x="80.5" y="99.7" transform="rotate(-90 80.5 99.7)">Y4</text>
<text x="146" y="98.4" transform="rotate(-90 146 98.4)">8</text>
<text x="151.4" y="98.4" transform="rotate(-90 151.4 98.4)">1</text>
<text x="154.1" y="98.4" transform="rotate(-90 154.1 98.4)">7</text>
<text x="43.7" y="108.5" transform="rotate(-90 43.7 108.5)">A1</text>
<text x="46.4" y="108.5" transform="rotate(-90 46.4 108.5)">A2</text>
<text x="49.1" y="108.5" transform="rotate(-90 49.1 108.5)">A3</text>
<text x="51.9" y="108.5" transform="rotate(-90 51.9 108.5)">A4</text>
<text x="57.3" y="108.5" transform="rotate(-90 57.3 108.5)">G</text>
<text x="72.3" y="108.5" transform="rotate(-90 72.3 108.5)">A1</text>
<text x="75" y="108.5" transform="rotate(-90 75 108.5)">A2</text>
<text x="77.7" y="108.5" transform="rotate(-90 77.7 108.5)">A3</text>
<text x="80.5" y="108.5" transform="rotate(-90 80.5 108.5)">A4</text>
<text x="85.9" y="108.5" transform="rotate(-90 85.9 108.5)">G</text>
<text x="42.5" y="114.7" transform="rotate(-90 42.5 114.7)">2</text>
<text x="45.2" y="114.7" transform="rotate(-90 45.2 114.7)">4</text>
<text x="47.9" y="114.7" transform="rotate(-90 47.9 114.7)">6</text>
<text x="50.7" y="114.7" transform="rotate(-90 50.7 114.7)">8</text>
<text x="56.1" y="114.7" transform="rotate(-90 56.1 114.7)">1</text>
<text x="71.1" y="116" transform="rotate(-90 71.1 116)">11</text>
<text x="73.8" y="116" transform="rotate(-90 73.8 116)">13</text>
<text x="76.5" y="116" transform="rotate(-90 76.5 116)">15</text>
<text x="79.3" y="116" transform="rotate(-90 79.3 116)">17</text>
<text x="84.7" y="116" transform="rotate(-90 84.7 116)">19</text>
<text x="147.2" y="128.5" transform="rotate(-90 147.2 128.5)">VBAT</text>
<text x="158.1" y="127.7" transform="rotate(-90 158.1 127.7)">GND</text>
<text x="34.3" y="135.1" transform="rotate(-90 34.3 135.1)">1</text>
<text x="34.3" y="142.6" transform="rotate(-90 34.3 142.6)">3</text>
<text x="39.1" y="138.6" transform="rotate(-180 39.1 138.6)">2</text>
<text x="133" y="174" transform="rotate(-180 133 174)">1</text>
<text x="176.5" y="168.5" transform="rotate(-180 176.5 168.5)">20</text>
<text x="189.5" y="168.5" transform="rotate(-180 189.5 168.5)">10</text>
<text x="133" y="176.7" transform="rotate(-180 133 176.7)">2</text>
<text x="133" y="179.4" transform="rotate(-180 133 179.4)">3</text>
<text x="162.9" y="176.7" transform="rotate(-180 162.9 176.7)">1</text>
<text x="162.9" y="179.4" transform="rotate(-180 162.9 179.4)">2</text>
<text x="133" y="182.1" transform="rotate(-180 133 182.1)">4</text>
<text x="162.9" y="182.1" transform="rotate(-180 162.9 182.1)">3</text>
<text x="162.9" y="184.9" transform="rotate(-180 162.9 184.9)">4</text>
<text x="107.1" y="191.7" transform="rotate(-180 107.1 191.7)">1</text>
<text x="133" y="191.7" transform="rotate(-180 133 191.7)">1</text>
<text x="107.1" y="194.4" transform="rotate(-180 107.1 194.4)">2</text>
<text x="107.1" y="197.1" transform="rotate(-180 107.1 197.1)">3</text>
<text x="133" y="194.4" transform="rotate(-180 133 194.4)">2</text>
<text x="133" y="197.1" transform="rotate(-180 133 197.1)">3</text>
<text x="133" y="199.8" transform="rotate(-180 133 199.8)">4</text>
<text x="34.2" y="208.7" transform="rotate(-90 34.2 208.7)">2</text>
<text x="39.6" y="208.7" transform="rotate(-90 39.6 208.7)">4</text>
<text x="47.8" y="208.7" transform="rotate(-90 47.8 208.7)">7</text>
<text x="50.5" y="208.7" transform="rotate(-90 50.5 208.7)">8</text>
<text x="107.1" y="209.4" transform="rotate(-180 107.1 209.4)">1</text>
<text x="133" y="209.4" transform="rotate(-180 133 209.4)">1</text>
<text x="181.4" y="207.2" transform="rotate(-90 181.4 207.2)">1</text>
<text x="28.7" y="212.3" transform="rotate(-90 28.7 212.3)">RX/0</text>
<text x="31.4" y="212.3" transform="rotate(-90 31.4 212.3)">TX/1</text>
<text x="36.9" y="214.7" transform="rotate(-90 36.9 214.7)">PWM/3</text>
<text x="42.3" y="214.7" transform="rotate(-90 42.3 214.7)">PWM/5</text>
<text x="45.1" y="214.7" transform="rotate(-90 45.1 214.7)">PWM/6</text>
<text x="53.2" y="214.7" transform="rotate(-90 53.2 214.7)">PWM/9</text>
<text x="64.1" y="214.9" transform="rotate(-90 64.1 214.9)">SCK/13</text>
<text x="69.6" y="213" transform="rotate(-90 69.6 213)">MOSI</text>
<text x="72.3" y="213" transform="rotate(-90 72.3 213)">MISO</text>
<text x="75" y="211.4" transform="rotate(-90 75 211.4)">SCK</text>
<text x="80.5" y="211.6" transform="rotate(-90 80.5 211.6)">SDA</text>
<text x="83.2" y="211.2" transform="rotate(-90 83.2 211.2)">SCL</text>
<text x="107.1" y="212.1" transform="rotate(-180 107.1 212.1)">2</text>
<text x="107.1" y="214.8" transform="rotate(-180 107.1 214.8)">3</text>
<text x="133" y="212.1" transform="rotate(-180 133 212.1)">2</text>
<text x="133" y="214.8" transform="rotate(-180 133 214.8)">3</text>
<text x="182.6" y="213.1" transform="rotate(-90 182.6 213.1)">VO</text>
<text x="55.9" y="219.4" transform="rotate(-90 55.9 219.4)">PWM/SS/10</text>
<text x="61.4" y="216.4" transform="rotate(-90 61.4 216.4)">MISO/12</text>
<text x="133" y="217.5" transform="rotate(-180 133 217.5)">4</text>
<text x="162.9" y="221.6" transform="rotate(-180 162.9 221.6)">1</text>
<text x="182.6" y="221.5" transform="rotate(-90 182.6 221.5)">VI</text>
<text x="186.1" y="218.2" transform="rotate(-90 186.1 218.2)">GND</text>
<text x="188.8" y="216.2" transform="rotate(-180 188.8 216.2)">3</text>
<text x="58.7" y="222.4" transform="rotate(-90 58.7 222.4)">PWM/MOSI/11</text>
<text x="107.1" y="227.1" transform="rotate(-180 107.1 227.1)">1</text>
<text x="133" y="227.1" transform="rotate(-180 133 227.1)">1</text>
<text x="162.9" y="224.3" transform="rotate(-180 162.9 224.3)">2</text>
<text x="162.9" y="227.1" transform="rotate(-180 162.9 227.1)">3</text>
<text x="181.4" y="225.6" transform="rotate(-90 181.4 225.6)">2</text>
<text x="107.1" y="229.8" transform="rotate(-180 107.1 229.8)">2</text>
<text x="107.1" y="232.5" transform="rotate(-180 107.1 232.5)">3</text>
<text x="133" y="229.8" transform="rotate(-180 133 229.8)">2</text>
<text x="133" y="232.5" transform="rotate(-180 133 232.5)">3</text>
<text x="162.9" y="229.8" transform="rotate(-180 162.9 229.8)">4</text>
<text x="162.9" y="232.5" transform="rotate(-180 162.9 232.5)">5</text>
<text x="28.7" y="235.1" transform="rotate(-90 28.7 235.1)">VIN</text>
<text x="34.2" y="235.1" transform="rotate(-90 34.2 235.1)">5V</text>
<text x="36.9" y="235.1" transform="rotate(-90 36.9 235.1)">3V3</text>
<text x="42.3" y="235.1" transform="rotate(-90 42.3 235.1)">GND</text>
<text x="45.1" y="235.1" transform="rotate(-90 45.1 235.1)">GND</text>
<text x="47.8" y="235.1" transform="rotate(-90 47.8 235.1)">GND</text>
<text x="53.2" y="235.1" transform="rotate(-90 53.2 235.1)">RESET</text>
<text x="58.7" y="235.1" transform="rotate(-90 58.7 235.1)">IOREF</text>
<text x="64.1" y="235.1" transform="rotate(-90 64.1 235.1)">AREF</text>
<text x="69.6" y="235.1" transform="rotate(-90 69.6 235.1)">AIN0</text>
<text x="72.3" y="235.1" transform="rotate(-90 72.3 235.1)">AIN1</text>
<text x="75" y="235.1" transform="rotate(-90 75 235.1)">AIN2</text>
<text x="77.7" y="235.1" transform="rotate(-90 77.7 235.1)">AIN3</text>
<text x="80.5" y="235.1" transform="rotate(-90 80.5 235.1)">AIN4/SDA</text>
<text x="83.2" y="235.1" transform="rotate(-90 83.2 235.1)">AIN5/SCL</text>
<text x="133" y="235.2" transform="rotate(-180 133 235.2)">4</text>
<text x="162.9" y="235.2" transform="rotate(-180 162.9 235.2)">6</text>
<text x="107.1" y="244.8" transform="rotate(-180 107.1 244.8)">1</text>
<text x="133" y="244.8" transform="rotate(-180 133 244.8)">1</text>
<text x="107.1" y="247.5" transform="rotate(-180 107.1 247.5)">2</text>
<text x="107.1" y="250.2" transform="rotate(-180 107.1 250.2)">3</text>
<text x="133" y="247.5" transform="rotate(-180 133 247.5)">2</text>
<text x="133" y="250.2" transform="rotate(-180 133 250.2)">3</text>
<text x="54.8" y="252.2" transform="rotate(-90 54.8 252.2)">1</text>
<text x="57.5" y="252.2" transform="rotate(-90 57.5 252.2)">4</text>
<text x="133" y="252.9" transform="rotate(-180 133 252.9)">4</text>
<text x="161.5" y="257" transform="rotate(-180 161.5 257)">1</text>
<text x="54.8" y="259.6" transform="rotate(-90 54.8 259.6)">2</text>
<text x="57.5" y="259.6" transform="rotate(-90 57.5 259.6)">3</text>
<text x="107.1" y="262.5" transform="rotate(-180 107.1 262.5)">1</text>
<text x="133" y="262.5" transform="rotate(-180 133 262.5)">1</text>
<text x="161.5" y="259.7" transform="rotate(-180 161.5 259.7)">2</text>
<text x="161.5" y="262.5" transform="rotate(-180 161.5 262.5)">3</text>
<text x="107.1" y="265.2" transform="rotate(-180 107.1 265.2)">2</text>
<text x="107.1" y="267.9" transform="rotate(-180 107.1 267.9)">3</text>
<text x="133" y="265.2" transform="rotate(-180 133 265.2)">2</text>
<text x="133" y="267.9" transform="rotate(-180 133 267.9)">3</text>
<text x="161.5" y="265.2" transform="rotate(-180 161.5 265.2)">4</text>
<text x="161.5" y="267.9" transform="rotate(-180 161.5 267.9)">5</text>
<text x="133" y="270.6" transform="rotate(-180 133 270.6)">4</text>
<text x="161.5" y="270.6" transform="rotate(-180 161.5 270.6)">6</text>
</g>
<g font-size="2.1" fill="#808080">
<text x="149.8" y="164" transform="rotate(-90 149.8 164)">TX</text>
<text x="152.6" y="164" transform="rotate(-90 152.6 164)">RX</text>
<text x="155.3" y="164" transform="rotate(-90 155.3 164)">5V</text>
<text x="158" y="164" transform="rotate(-90 158 164)">GND</text>
</g>
<g font-size="1.9" fill="#808080">
<text x="138.9" y="22.5" transform="rotate(-90 138.9 22.5)">CLKOUT</text>
<text x="141.6" y="22.5" transform="rotate(-90 141.6 22.5)">6</text>
<text x="144.3" y="22.5" transform="rotate(-90 144.3 22.5)">INT2</text>
<text x="149.8" y="22.5" transform="rotate(-90 149.8 22.5)">SDA</text>
<text x="155.2" y="22.5" transform="rotate(-90 155.2 22.5)">SCL</text>
<text x="117.8" y="61.3" transform="rotate(-180 117.8 61.3)">5V</text>
<text x="117.8" y="110.3" transform="rotate(-180 117.8 110.3)">5V</text>
<text x="177.7" y="113.7" transform="rotate(-90 177.7 113.7)">Released under the Creative Commons Attribution Share-Alike</text>
<text x="179.7" y="113.7" transform="rotate(-90 179.7 113.7)">License. http://creativecommons.org/licenses/by-sa/4.0/</text>
<text x="183.8" y="113.7" transform="rotate(-90 183.8 113.7)">Designed by Stephan Watterott (Watterott electronic)</text>
<text x="118.4" y="162.7" transform="rotate(-90 118.4 162.7)">SCL</text>
<text x="121.2" y="162.7" transform="rotate(-90 121.2 162.7)">SDA</text>
<text x="123.9" y="162.7" transform="rotate(-90 123.9 162.7)">5V</text>
<text x="126.6" y="162.7" transform="rotate(-90 126.6 162.7)">GND</text>
<text x="179" y="166.1" transform="rotate(-180 179 166.1)">VCC</text>
<text x="188" y="166.1" transform="rotate(-180 188 166.1)">GND</text>
<text x="99.4" y="184.5" transform="rotate(-90 99.4 184.5)">5V</text>
<text x="102.1" y="184.5" transform="rotate(-90 102.1 184.5)">GND</text>
<text x="96" y="196.1" transform="rotate(-180 96 196.1)">2</text>
<text x="147" y="207.6" transform="rotate(-90 147 207.6)">SCK</text>
<text x="149.8" y="207.6" transform="rotate(-90 149.8 207.6)">MOSI</text>
<text x="152.5" y="207.6" transform="rotate(-90 152.5 207.6)">MISO</text>
<text x="155.2" y="207.6" transform="rotate(-90 155.2 207.6)">5V</text>
<text x="157.9" y="207.6" transform="rotate(-90 157.9 207.6)">GND</text>
<text x="96" y="213.8" transform="rotate(-180 96 213.8)">3</text>
<text x="96" y="231.4" transform="rotate(-180 96 231.4)">A2</text>
<text x="143.6" y="234.2" transform="rotate(-180 143.6 234.2)">8</text>
<text x="182.4" y="238.4" transform="rotate(-90 182.4 238.4)">5V</text>
<text x="96" y="249.1" transform="rotate(-180 96 249.1)">A1</text>
<text x="96" y="266.8" transform="rotate(-180 96 266.8)">A0</text>
<text x="143.6" y="269.6" transform="rotate(-180 143.6 269.6)">7</text>
</g>
<g font-size="1.9" fill="#800000">
<text x="192.4" y="78.3" transform="rotate(-90 192.4 78.3)">OSHW</text>
<text x="194.3" y="78.1" transform="rotate(-90 194.3 78.1)">LOGO</text>
</g>
</svg>
